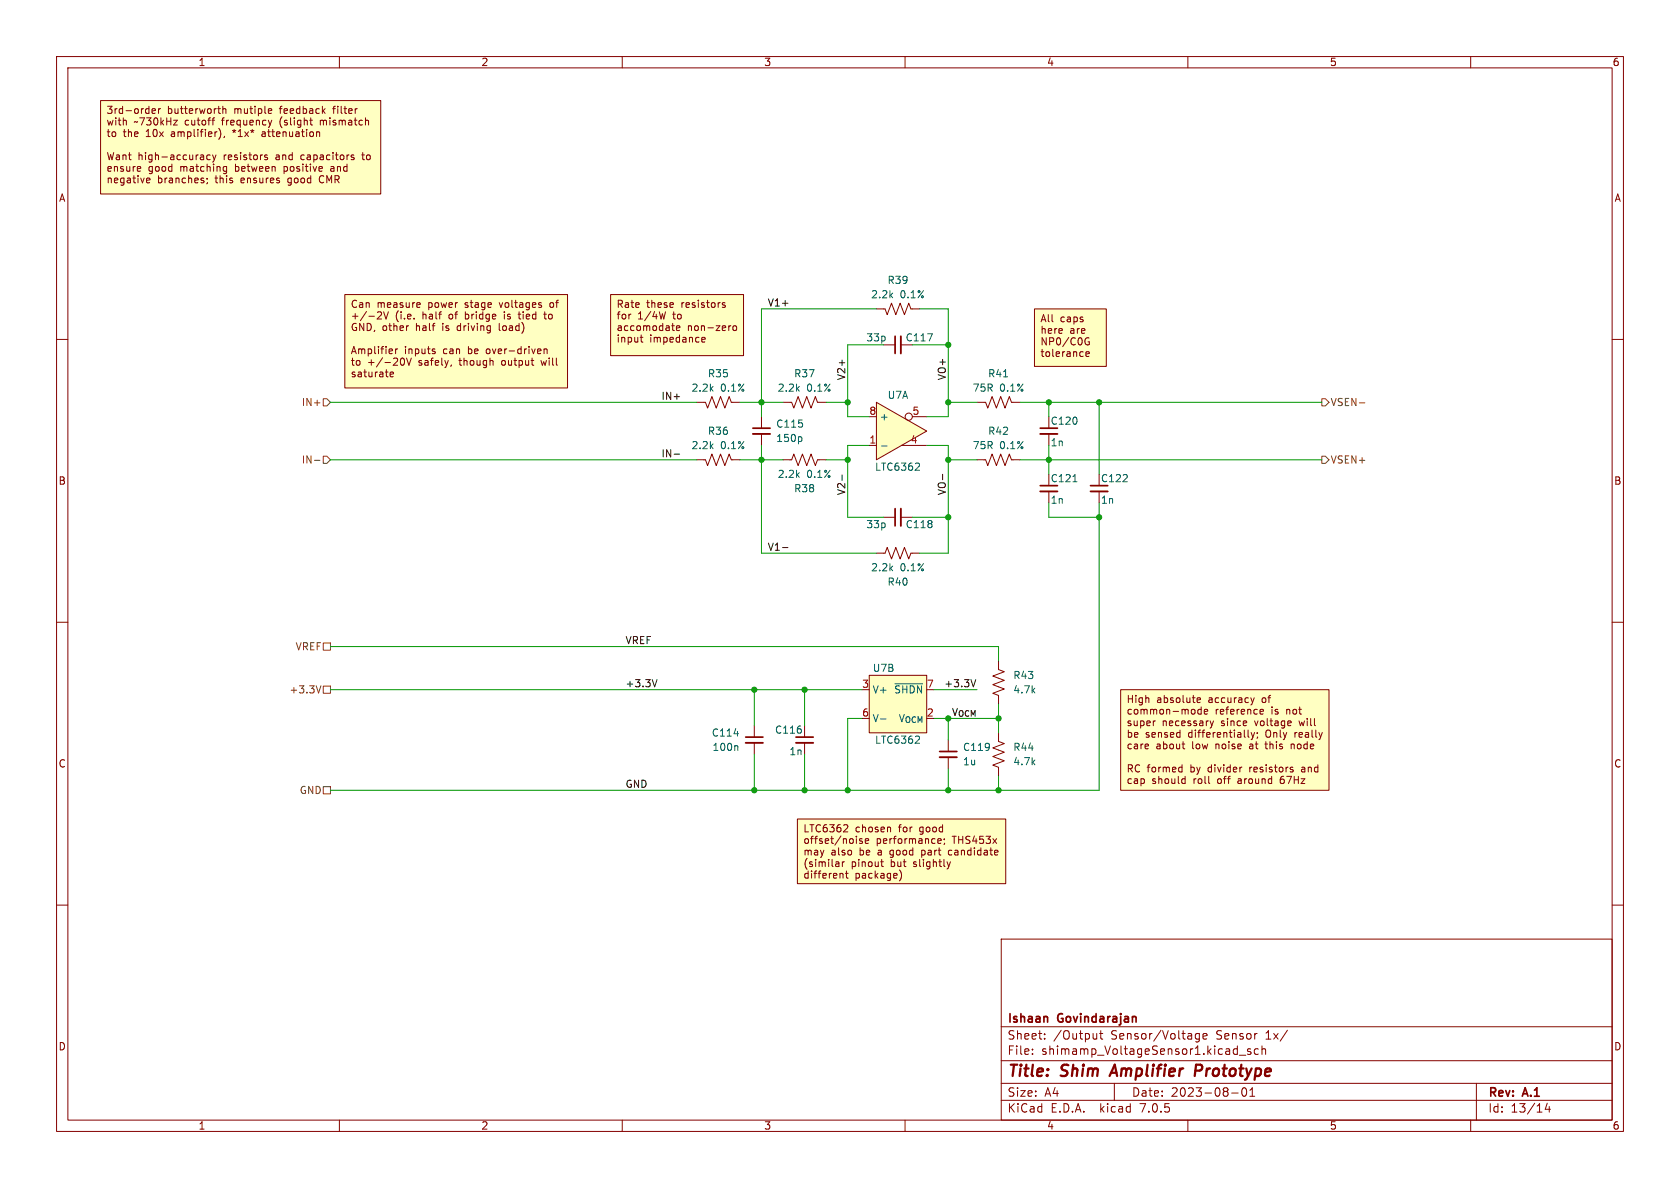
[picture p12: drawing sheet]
<svg xmlns="http://www.w3.org/2000/svg" width="297mm" height="210mm" viewBox="0 0 297 210" stroke-linecap="round" stroke-linejoin="round" font-family="sans-serif">
<path d="M0 0h297v210h-297z" fill="#fff" stroke="#fff" stroke-width=".18"/>
<g fill="none" stroke="#840000" stroke-width=".18">
<path d="M10 10h277v190h-277zM12 12h273v186h-273zM60 10v2M110 10v2M160 10v2M210 10v2M260 10v2M10 60h2M154.9 54.6h1.6l.3 1 .8-2 .8 2 .7-2 .8 2 .8-2 .3 1h1.6M285 60h2M123.2 71.1h1.5l.4 1 .8-2 .7 2 .8-2 .7 2 .8-2 .4 1h1.5M134.6 73.7v2"/>
<path d="M134.6 76.7v2M138.4 71.1h1.6l.3 1 .8-2 .8 2 .7-2 .8 2 .7-2 .4 1h1.5M172.7 71.1h1.5l.4 1 .8-2 .7 2 .8-2 .8 2 .7-2 .4 1h1.5M123.2 81.3h1.5l.4 1 .8-2 .7 2 .8-2 .7 2 .8-2 .4 1h1.5M138.4 81.3h1.6l.3-1 .8 2 .8-2 .7 2 .8-2 .7 2 .4-1h1.5M154.9 97.8h1.6l.3-1 .8 2 .8-2 .7 2 .8-2 .8 2 .3-1h1.6M156.2 91.4h2M159.3 91.4h2M194.3 86.9v2M10 110h2M153.7 119.4h10.1v10.1h-10.1zM176.5 116.8v1.6l1 .3-2 .8 2 .8-2 .7 2 .8-2 .8 1 .3v1.6"/>
<path d="M285 110h2M133.3 128.3v2M133.3 131.3v2.1M142.2 128.3v2M142.2 131.3v2.1M167.6 130.8v2M167.6 133.9v2M10 160h2M285 160h2M177 166h108v32h-108zM60 198v2M110 198v2"/>
<path d="M160 198v2M177 194.5h108M177 191.5h108M177 187.5h108M177 181.5h108M182.5 186.3v.1M182.5 185.5v.1M184.7 183.6v.1M184.7 182.8v.1M193.9 182.7v1M193.9 183.6l-.2 .1M194.4 182.7h.6"/>
<path d="M194.6 182.2v1.3l.4 .2M197 191.5v3M210 198v2M212 182.8l-.4-.1-.3 .3v.4l.2 .2h.5M212 182.7v1.2l-.3 .3-.3-.1M212.7 183.2l.7-.1-.1-.3-.4-.1-.2 .2v.7h.6M217.7 193.2h1.2M219.1 186.5h1.1M219.7 192.4a1 1 0 0 0 .2 1.4 .81 .81 0 0 0 .6-.6 .81 .81 0 0 0-.3-.8M221 193.8h.8M221 192.7l.4-.4v1.5M221.1 185.5l-.4-.1-.2 .2 .1 .2 .5 .2v.3h-.6"/>
<path d="M222.5 185.5l-.5-.1-.3 .3v.4l.2 .2h.6M223.1 185.5l.2-.1 .4 .1v.9M223.1 184.9v1.5M227.6 182.1l-1.3 2M260 198v2M261 191.5v6.5M273.5 195l-.3 1.1h.9M273.9 195.6v1"/>
</g>
<path d="M211.3 189.3h.8M212.2 188.2h-.7l-.3 2" fill="none" stroke="#840000" stroke-width=".4"/>
<g fill="#ffffc2" stroke="#ffffc2" stroke-width=".18">
<path d="M17.8 17.8h49.5v16.5h-49.5z"/>
<path d="M141 144.8h36.8v11.4h-36.8z"/>
<path d="M198.1 121.9h36.8v17.8h-36.8z"/>
<path d="M182.9 54.6h12.7v10.2h-12.7z"/>
<path d="M61 52.1h39.3v16.5h-39.3z"/>
<path d="M107.9 52.1h23.5v10.8h-23.5z"/>
<path d="M153.7 119.4h10.1v10.1h-10.1z"/>
</g>
<path d="M133.1 76.7h3M159.3 89.9v3.1M192.8 86.9h3M131.8 131.3h3.1M140.7 131.3h3.1M166.1 133.9h3.1" fill="none" stroke="#840000" stroke-width=".33"/>
<path d="M133.1 75.7h3M158.2 89.9v3.1M192.8 85.9h3M131.8 130.3h3.1M140.7 130.3h3.1M166.1 132.8h3.1" fill="none" stroke="#840000" stroke-width=".3"/>
<path d="M141.6 77.3l.2 .2-.2 .5M130.3 131.8l.1 .2v.7M155.7 127.1h.9M158.2 120.9h4.9M162.4 130.2l.2 .2-.1 .3-.7 .7h.8" fill="none" stroke="#006464" stroke-width=".18"/>
<path d="M154.9 71.1l8.9 5.1-8.9 5.1z" fill="#ffffc2"/>
<g fill="none" stroke="#840000" stroke-width=".18">
<path d="M17.8 17.8h49.5v16.5h-49.5zM26.9 19.6l.6-.1-.1-.2-.3-.1-.2 .2v.6h.5M28 19.2v.9M28.4 19.2l-.4 .3M38.5 19.2h.5M39.4 19.3l.2-.1 .3 .1v.8M39.4 18.8v1.3M47.5 20h.5M47.5 19.3l.4-.1 .1 .3-.6 .1M57.1 19.6l.4 .5M57.5 19.2l-.5 .5M63 19.2h.2"/>
<path d="M24.8 30.2l-.3 .1M24.8 29.5l.1 .2-.6 .2M25.9 32.1l.2 .2h.4M26 31.5l-.1 .2M26.5 31.5v.3l-.6 .1M30.7 21.3h.7l-.7 .8h.7M35.8 27.4l.2 .2v.6M35.9 31.9l.2 .2-.2 .2M36 28.2h-.1M36 27.7l-.1 .1M36.6 31.6v.1M36.6 31.5v.2"/>
<path d="M36.7 32.3l-.1 .2M36.7 31.6l-.1 .1M37.2 27.4h-.4l-.2 .2 .1 .6h.5M37.5 21.3h.4M37.6 27.4l.3 .8M37.6 21v1.1M37.9 28.2l-.3 .5M38.2 27.4l-.3 .8M38.7 22.7v.1M38.9 20.1h.1M39 23.2v.9l-.3 .5M39.5 30l.2 .3 .4-.1"/>
<path d="M39.7 24.1l-.1 .2M40.1 29.5l-.4-.1-.2 .3M40.1 29.4v1.1l-.3 .2-.3-.1M47.3 27.4h-.3l-.2 .2v.2l.5 .1v.3h-.5M47.4 21.3l.3 .8M47.7 22.1l-.1 .3M48 21.3l-.3 .8M54.8 21.3h.4M54.9 20.8v1.1l.3 .2M56 23.3v.8M56 23.4l.1-.1 .3 .1 .1 .7M56.9 30.2l-.1 .1"/>
<path d="M56.9 29.5l.1 .2-.6 .2M62.6 27.4h-.3l-.2 .2v.2l.5 .1v.3h-.5M64.8 21.3l.4 .1v.7M61 52.1h39.3v16.5h-39.3zM67.4 55.2v.5l-.7 .7h.8M67.8 55.1l.4 1.3 .5-1.3M73.2 56.3v.1M73.9 53.5l.3 .1 .1 .2-.6 .1M74.2 54.3h-.3M95.6 53.9l.2 .2-.2 .2M95.6 53.5l.1 .1M96.1 55.5h.5"/>
<path d="M107.9 52.1h23.5v10.8h-23.5zM113.2 59.6h.5M113.4 59.2v1.1l.3 .2M117.7 55.1l-.4 1.3M118.7 57.6h.5M119 58.4h.2M119.6 58l.6-.1-.1-.3h-.3l-.2 .2v.6h.5M128.2 53.6l-.3-.1-.2 .2 .1 .2 .4 .1v.3h-.5M129.2 57.6h-.2M129.6 57.7l.2-.1 .4 .1v.5l-.1 .2h-.3l-.2-.1zM182.9 54.6h12.7v10.2h-12.7zM191.9 59.9v.1"/>
<path d="M192 59.8h.5M69 66.2l.6-.1-.1-.3h-.4l-.1 .1v.7h.5M69.9 61.7v.8M70.3 61.7l-.4 .2M71 63.4a.75 .75 0 0 0 .2 1.2l.2-.3 .1-.5M71.9 63.3l.4 1.3 .4-1.3M76.6 61.7h.3M76.6 62.1l.3 .1 .1 .1-.2 .2h-.3M79.8 64.5l-.1 .2M93.9 63.7h.5M94.2 64.6h.2M95.5 61.7l.1 .3-.6 .1"/>
<path d="M95.6 62.5h-.1M96.2 61.8l.2-.1h.3v.8M96.2 61.7v.8M124.1 60.1l.6-.2-.1-.2-.4-.1-.1 .2v.6h.5M153.7 78.7h1.2M154.9 71.1l8.9 5.1-8.9 5.1zM156.2 61h2M159.3 61h2M159.4 78.7h4.4M161.3 73.7h2.5M185.4 76.7v2M192 62.6l.6-.1-.1-.3h-.3l-.2 .2v.6h.5"/>
<path d="M192.3 60.4h.3l-.1 .5h-.5l-.1-.2M172.7 81.3h1.5l.4 1 .8-2 .7 2 .8-2 .8 2 .7-2 .4 1h1.5M185.4 86.9v2M176.5 129.5v1.6l1 .3-2 .8 2 .8-2 .7 2 .8-2 .8 1 .3v1.6M198.1 121.9h36.8v17.8h-36.8zM204.3 127.4l-.3 .1M208.6 135.6l.4 .1M209 131.5h.5M209 135.2v1.3M209 136.4l-.4 .1M209.2 137.7h.3M209.2 132.3l.3 .1"/>
<path d="M209.5 137.2v1.3M209.5 138.4l-.3 .1M211.6 124l.2 .2 .4-.1M211.6 123.5l.2-.2h.3l.1 .2v.2l-.6 .1M212.4 125v1.2M212.4 125.5l-.4-.1-.2 .2 .1 .6h.5M213.1 125.4l-.2 .2v.5l.2 .1h.3M213.4 125.5l.1 .2-.6 .1M213.7 138.4l.2 .1M213.9 127.4l.3 .9M214.2 128.3l-.3 .4M214.5 127.4l-.3 .9"/>
<path d="M219.6 135.6l-.3 .1M220.6 129.1v1l.2 .2M221.1 123.3l.3 .9M221.2 129.5l.3 .8M221.4 124.2l-.2 .4M221.5 130.3l-.3 .5M221.7 123.3l-.3 .9M221.8 129.5l-.3 .8M222.2 129.6l.1 .1M222.3 129.5v.2M222.3 130.3l-.1 .2M222.3 129.6v.1"/>
<path d="M222.8 126.1l.1 .1h.4M222.8 125.6l.1-.2h.3l.2 .2v.1l-.6 .1M228.1 127.4l.2 .3-.6 .2M228.2 128.2l-.1 .1M228.3 136l.3 .1v.2l-.2 .2h-.2M228.3 135.6l.3 .1M141 144.8h36.8v11.4h-36.8zM148.1 152.3l.2 .2v.7M148.3 153.1l-.1 .1M148.3 152.6l-.1 .1M148.9 154.4l.1 .2v.6M148.9 152.3v.9"/>
<path d="M149.3 152.3l-.4 .3M149.5 154.4h.4M149.6 145.8l.3 .2-.1 .3-.7 .8h.8M149.6 154v1.1l.3 .1M152.4 148.3h-.3l-.2 .1 .1 .2 .4 .1v.3h-.5M153 148.7l.6-.1-.1-.3h-.3l-.2 .1v.6h.5M155.7 152.3h.5M155.9 151.9v1.1l.3 .2M157.3 146.2l.1 .2v.7M159.3 154.1a1.48 1.48 0 0 1-.3 1.6M165.9 148.3v.7h.4M166.3 148.3l.1 .3-.6 .1"/>
<path d="M166.9 148.4h.1M166.9 148.3v.1M167 149l-.1 .3M167 148.4h-.1M167.4 152.3l.3 .9M167.7 153.2l-.3 .4M168 152.3l-.3 .9M176.3 150.3l.1 .3-.6 .1M176.4 151.1h-.1"/>
<circle cx="160.7" cy="73.7" r=".63"/>
</g>
<path d="M155.9 78.8h.9M162.4 81.9l.2 .2-.1 .3-.7 .7h.8M189.7 85.2h.7" fill="none" stroke="#006464" stroke-width=".18"/>
<path d="M159.3 59.4v3.1M183.9 76.7h3M183.9 86.9h3" fill="none" stroke="#840000" stroke-width=".33"/>
<path d="M158.2 59.4v3.1M183.9 75.7h3M183.9 85.9h3" fill="none" stroke="#840000" stroke-width=".3"/>
<path d="M57.1 70.5h.7l.6 .6-.6 .7h-.7zM233.7 70.5h.6l.6 .6-.6 .7h-.6zM240.3 71.2h1M55.6 81.4h1M57.1 80.6h.7l.6 .7-.6 .6h-.7zM233.7 80.6h.6l.6 .7-.6 .6h-.6zM57.1 113.7h1.3v1.2h-1.3zM56.7 121.2l-.4 1.3M57.1 121.3h1.3v1.3h-1.3zM57.1 139.1h1.3v1.2h-1.3z" fill="none" stroke="#725600" stroke-width=".18"/>
<path d="M119.2 80.3h.9M138.3 96.8h1M148.9 84v.9M166.6 83.8v1M116.2 120.1l-.5 1.3M172.5 120.1l-.4 1.3" fill="none" stroke="#0f0f0f" stroke-width=".18"/>
<g fill="none" stroke="#009600" stroke-width=".18">
<path d="M154.9 54.6h-20.3v19.1M162.6 54.6h5v19.1h-3.8M58.4 71.1h64.8M130.8 71.1h7.6M134.6 78.7v19.1h20.3M146 71.1h3.9M153.7 78.7h-3.8v12.7h6.3M156.2 61h-6.3v12.7h3.8M161.3 61h6.3M163.8 78.7h3.8v19.1h-5M167.6 71.1h5.1M180.3 71.1h53.4"/>
<path d="M185.4 71.1v2.6M185.4 78.7v5.1M194.3 71.1v12.7M58.4 81.3h64.8M130.8 81.3h7.6M146 81.3h3.9M161.3 91.4h6.3M167.6 81.3h5.1M180.3 81.3h53.4M185.4 88.9v2.5h8.9M194.3 88.9v50.8h-135.9M58.4 114.3h118.1v2.5"/>
<path d="M58.4 121.9h94M133.3 121.9v6.4M133.3 133.4v6.3M142.2 121.9v6.4M142.2 133.4v6.3M152.4 127h-2.5v12.7M165.1 127h11.4M165.1 121.9h7.6M167.6 127v3.8M167.6 135.9v3.8M176.5 124.5v5M176.5 137.2v2.5"/>
</g>
<g fill="#009600" stroke="#009600" stroke-width=".18">
<circle cx="133.3" cy="139.7" r=".46"/>
<circle cx="133.3" cy="121.9" r=".46"/>
<circle cx="142.2" cy="139.7" r=".46"/>
<circle cx="167.6" cy="139.7" r=".46"/>
<circle cx="176.5" cy="139.7" r=".46"/>
<circle cx="149.9" cy="139.7" r=".46"/>
<circle cx="142.2" cy="121.9" r=".46"/>
<circle cx="149.9" cy="81.3" r=".46"/>
<circle cx="134.6" cy="81.3" r=".46"/>
<circle cx="134.6" cy="71.1" r=".46"/>
<circle cx="149.9" cy="71.1" r=".46"/>
<circle cx="185.4" cy="81.3" r=".46"/>
<circle cx="194.3" cy="91.4" r=".46"/>
<circle cx="167.6" cy="127" r=".46"/>
<circle cx="176.5" cy="127" r=".46"/>
<circle cx="167.6" cy="71.1" r=".46"/>
<circle cx="167.6" cy="81.3" r=".46"/>
<circle cx="194.3" cy="71.1" r=".46"/>
<circle cx="185.4" cy="71.1" r=".46"/>
<circle cx="167.6" cy="61" r=".46"/>
<circle cx="167.6" cy="91.4" r=".46"/>
</g>
<g font-size="2.8" fill="#840000">
<text x="178" y="190.8">Title:</text>
<text x="187.5" y="190.8">Shim</text>
<text x="196.9" y="190.8">Amplifier</text>
<text x="212.3" y="190.8">Prototype</text>
</g>
<g font-size="2.1" fill="#840000">
<text x="178" y="183.9">Sheet:</text>
<text x="178" y="181.1">Ishaan</text>
<text x="186.2" y="183.9">/Output</text>
<text x="187" y="181.1">Govindarajan</text>
<text x="196.3" y="183.9">Sensor/Voltage</text>
<text x="215" y="183.9">Sensor</text>
<text x="223.8" y="183.9">1x/</text>
<text x="178" y="186.6">File:</text>
<text x="184" y="186.6">shimamp_VoltageSensor1.kicad_sch</text>
<text x="178" y="196.8">KiCad</text>
<text x="178" y="194">Size:</text>
<text x="184.6" y="194">A4</text>
<text x="185.7" y="196.8">E.D.A.</text>
<text x="194.4" y="196.8">kicad</text>
<text x="200" y="194">Date:</text>
<text x="201.5" y="196.8">7.0.5</text>
<text x="206.9" y="194">2023-08-01</text>
<text x="263" y="194.2">Rev:</text>
<text x="263" y="196.8">Id:</text>
<text x="267" y="196.8">13/14</text>
<text x="269.2" y="194.2">A.1</text>
</g>
<g font-size="1.8" fill="#840000">
<text x="35" y="11.8">1</text>
<text x="85" y="11.8">2</text>
<text x="135" y="11.8">3</text>
<text x="185" y="11.8">4</text>
<text x="235" y="11.8">5</text>
<text x="285" y="11.8">6</text>
<text x="18.7" y="20.4">3rd-order</text>
<text x="18.7" y="22.4">with</text>
<text x="23.6" y="22.4">~730kHz</text>
<text x="29.5" y="20.4">butterworth</text>
<text x="32.7" y="22.4">cutoff</text>
<text x="39.3" y="22.4">frequency</text>
<text x="41.4" y="20.4">mutiple</text>
<text x="49.5" y="20.4">feedback</text>
<text x="49.6" y="22.4">(slight</text>
<text x="56.9" y="22.4">mismatch</text>
<text x="59.1" y="20.4">filter</text>
<text x="18.7" y="24.5">to</text>
<text x="18.7" y="28.6">Want</text>
<text x="21.7" y="24.5">the</text>
<text x="24.3" y="28.6">high-accuracy</text>
<text x="25.8" y="24.5">10x</text>
<text x="30.3" y="24.5">amplifier),</text>
<text x="39.5" y="28.6">resistors</text>
<text x="41.3" y="24.5">*1x*</text>
<text x="46.6" y="24.5">attenuation</text>
<text x="48.8" y="28.6">and</text>
<text x="53.3" y="28.6">capacitors</text>
<text x="64.4" y="28.6">to</text>
<text x="10.4" y="35.8">A</text>
<text x="18.7" y="30.6">ensure</text>
<text x="18.7" y="32.7">negative</text>
<text x="26.1" y="30.6">good</text>
<text x="27.7" y="32.7">branches;</text>
<text x="31.8" y="30.6">matching</text>
<text x="38" y="32.7">this</text>
<text x="41.6" y="30.6">between</text>
<text x="42.6" y="32.7">ensures</text>
<text x="50.3" y="30.6">positive</text>
<text x="51.1" y="32.7">good</text>
<text x="56.7" y="32.7">CMR</text>
<text x="58.7" y="30.6">and</text>
<text x="285.4" y="35.8">A</text>
<text x="61.9" y="54.7">Can</text>
<text x="61.9" y="56.7">+/-2V</text>
<text x="61.9" y="58.8">GND, other</text>
<text x="66.6" y="54.7">measure</text>
<text x="69.8" y="56.7">(i.e.</text>
<text x="73.5" y="58.8">half</text>
<text x="74.6" y="56.7">half</text>
<text x="75.7" y="54.7">power</text>
<text x="78.3" y="58.8">is</text>
<text x="79.4" y="56.7">of</text>
<text x="81" y="58.8">driving</text>
<text x="82.3" y="54.7">stage</text>
<text x="82.4" y="56.7">bridge</text>
<text x="88.5" y="54.7">voltages</text>
<text x="88.5" y="58.8">load)</text>
<text x="89.4" y="56.7">is</text>
<text x="92.1" y="56.7">tied</text>
<text x="96.8" y="56.7">to</text>
<text x="97.5" y="54.7">of</text>
<text x="108.9" y="54.7">Rate</text>
<text x="108.9" y="56.7">for</text>
<text x="108.9" y="58.8">accomodate</text>
<text x="112.7" y="56.7">1/4W</text>
<text x="114.2" y="54.7">these</text>
<text x="119" y="56.7">to</text>
<text x="120.4" y="54.7">resistors</text>
<text x="121.4" y="58.8">non-zero</text>
<text x="183.8" y="57.2">All</text>
<text x="183.8" y="59.3">here</text>
<text x="187.3" y="57.2">caps</text>
<text x="189" y="59.3">are</text>
<text x="61.9" y="62.9">Amplifier</text>
<text x="61.9" y="64.9">to</text>
<text x="64.9" y="64.9">+/-20V</text>
<text x="71.4" y="62.9">inputs</text>
<text x="74" y="64.9">safely,</text>
<text x="78.3" y="62.9">can</text>
<text x="81.3" y="64.9">though</text>
<text x="82.8" y="62.9">be</text>
<text x="86.1" y="62.9">over-driven</text>
<text x="88.8" y="64.9">output</text>
<text x="96" y="64.9">will</text>
<text x="108.9" y="60.8">input</text>
<text x="114.8" y="60.8">impedance</text>
<text x="183.8" y="61.3">NP0/C0G</text>
<text x="183.8" y="63.3">tolerance</text>
<text x="61.9" y="66.9">saturate</text>
<text x="10.3" y="85.8">B</text>
<text x="285.3" y="85.8">B</text>
<text x="199.1" y="124.5">High</text>
<text x="204.4" y="124.5">absolute</text>
<text x="213.6" y="124.5">accuracy</text>
<text x="223.2" y="124.5">of</text>
<text x="199.1" y="126.6">common-mode</text>
<text x="199.1" y="128.6">super</text>
<text x="199.1" y="130.7">be</text>
<text x="202.4" y="130.7">sensed</text>
<text x="205.4" y="128.6">necessary</text>
<text x="210" y="130.7">differentially;</text>
<text x="214.7" y="126.6">reference</text>
<text x="215.8" y="128.6">since</text>
<text x="221.9" y="128.6">voltage</text>
<text x="223.8" y="130.7">Only</text>
<text x="224.7" y="126.6">is</text>
<text x="227.5" y="126.6">not</text>
<text x="229" y="130.7">really</text>
<text x="229.9" y="128.6">will</text>
<text x="10.3" y="135.8">C</text>
<text x="199.1" y="132.7">care</text>
<text x="199.1" y="136.8">RC formed</text>
<text x="204.3" y="132.7">about</text>
<text x="210.4" y="136.8">by</text>
<text x="210.7" y="132.7">low</text>
<text x="213.6" y="136.8">divider</text>
<text x="214.9" y="132.7">noise</text>
<text x="221" y="132.7">at</text>
<text x="221" y="136.8">resistors</text>
<text x="224" y="132.7">this</text>
<text x="228.6" y="132.7">node</text>
<text x="230.4" y="136.8">and</text>
<text x="285.3" y="135.8">C</text>
<text x="199.1" y="138.8">cap</text>
<text x="203.6" y="138.8">should</text>
<text x="210.9" y="138.8">roll</text>
<text x="215.3" y="138.8">off</text>
<text x="219" y="138.8">around</text>
<text x="226.6" y="138.8">67Hz</text>
<text x="141.9" y="147.4">LTC6362</text>
<text x="141.9" y="149.4">offset/noise</text>
<text x="151.1" y="147.4">chosen</text>
<text x="154.8" y="149.4">performance;</text>
<text x="158.9" y="147.4">for</text>
<text x="162.6" y="147.4">good</text>
<text x="168.4" y="149.4">THS453x</text>
<text x="141.9" y="151.5">may</text>
<text x="141.9" y="153.5">(similar</text>
<text x="141.9" y="155.6">different</text>
<text x="146.8" y="151.5">also</text>
<text x="150.4" y="153.5">pinout</text>
<text x="151.1" y="155.6">package)</text>
<text x="151.9" y="151.5">be</text>
<text x="155.2" y="151.5">a</text>
<text x="157.4" y="153.5">but</text>
<text x="157.5" y="151.5">good</text>
<text x="161.5" y="153.5">slightly</text>
<text x="163.2" y="151.5">part</text>
<text x="168.1" y="151.5">candidate</text>
<text x="10.3" y="185.8">D</text>
<text x="285.3" y="185.8">D</text>
<text x="35" y="199.8">1</text>
<text x="85" y="199.8">2</text>
<text x="135" y="199.8">3</text>
<text x="185" y="199.8">4</text>
<text x="235" y="199.8">5</text>
<text x="285" y="199.8">6</text>
</g>
<g font-size="1.8" fill="#006464">
<text x="153.9" y="52.9">2.2k</text>
<text x="156.8" y="50.4">R39</text>
<text x="159.1" y="52.9">0.1%</text>
<text x="153.1" y="60.5">33p</text>
<text x="160" y="60.5">C117</text>
<text x="122.2" y="69.4">2.2k</text>
<text x="125.1" y="66.9">R35</text>
<text x="127.3" y="69.4">0.1%</text>
<text x="137.4" y="69.4">2.2k</text>
<text x="140.3" y="66.9">R37</text>
<text x="142.6" y="69.4">0.1%</text>
<text x="156.9" y="70.7">U7A</text>
<text x="171.9" y="69.4">75R</text>
<text x="174.6" y="66.9">R41</text>
<text x="176.7" y="69.4">0.1%</text>
<text x="125.1" y="77">R36</text>
<text x="137.2" y="75.8">C115</text>
<text x="155.4" y="74.5">+</text>
<text x="174.6" y="77">R42</text>
<text x="185.7" y="75.2">C120</text>
<text x="122.2" y="79.6">2.2k</text>
<text x="127.3" y="79.6">0.1%</text>
<text x="137.2" y="78.3">150p</text>
<text x="154.6" y="83.4">LTC6362</text>
<text x="171.9" y="79.6">75R</text>
<text x="176.7" y="79.6">0.1%</text>
<text x="185.7" y="79.1">1n</text>
<text x="137.4" y="84.6">2.2k</text>
<text x="140.3" y="87.2">R38</text>
<text x="142.6" y="84.6">0.1%</text>
<text x="185.7" y="85.4">C121</text>
<text x="185.7" y="89.2">1n</text>
<text x="194.6" y="85.4">C122</text>
<text x="194.6" y="89.2">1n</text>
<text x="153.1" y="93.5">33p</text>
<text x="160" y="93.5">C118</text>
<text x="153.9" y="101.2">2.2k</text>
<text x="159.1" y="101.2">0.1%</text>
<text x="156.8" y="103.7">R40</text>
<text x="154.2" y="118.9">U7B</text>
<text x="154.2" y="122.7">V+</text>
<text x="158.1" y="122.7">~{SHDN}</text>
<text x="179.1" y="120.2">R43</text>
<text x="179.1" y="122.7">4.7k</text>
<text x="125.8" y="130.4">C114</text>
<text x="137" y="129.9">C116</text>
<text x="154.2" y="127.8">V-</text>
<text x="154.6" y="131.6">LTC6362</text>
<text x="158.8" y="127.8">V_{OCM}</text>
<text x="125.9" y="132.9">100n</text>
<text x="139.5" y="133.7">1n</text>
<text x="170.2" y="132.9">C119</text>
<text x="170.2" y="135.5">1u</text>
<text x="179.1" y="132.9">R44</text>
<text x="179.1" y="135.4">4.7k</text>
</g>
<g font-size="1.8" fill="#0f0f0f">
<text x="135.7" y="54.3">V1+</text>
<text x="116.8" y="70.8">IN+</text>
<text x="149.5" y="67.3" transform="rotate(-90 149.5 67.3)">V2+</text>
<text x="167.3" y="67.3" transform="rotate(-90 167.3 67.3)">VO+</text>
<text x="116.8" y="80.9">IN-</text>
<text x="149.5" y="87.6" transform="rotate(-90 149.5 87.6)">V2-</text>
<text x="167.3" y="87.6" transform="rotate(-90 167.3 87.6)">VO-</text>
<text x="135.7" y="97.4">V1-</text>
<text x="110.5" y="114">VREF</text>
<text x="110.5" y="121.6">+3.3V</text>
<text x="166.9" y="121.6">+3.3V</text>
<text x="168.2" y="126.7">V_{OCM}</text>
<text x="110.5" y="139.4">GND</text>
</g>
<g font-size="1.8" fill="#725600">
<text x="53.3" y="71.9">IN+</text>
<text x="235.1" y="71.9">VSEN-</text>
<text x="53.3" y="82.1">IN-</text>
<text x="235.1" y="82.1">VSEN+</text>
<text x="52.2" y="115.1">VREF</text>
<text x="51.1" y="122.7">+3.3V</text>
<text x="53" y="140.5">GND</text>
</g>
<g font-size="1.8" fill="#a90000">
<text x="153.6" y="73.4">8</text>
<text x="161.3" y="73.4">5</text>
<text x="153.6" y="78.5">1</text>
<text x="160.9" y="78.5">4</text>
<text x="152.4" y="121.7">3</text>
<text x="163.8" y="121.7">7</text>
<text x="152.4" y="126.7">6</text>
<text x="163.8" y="126.7">2</text>
</g>
</svg>
